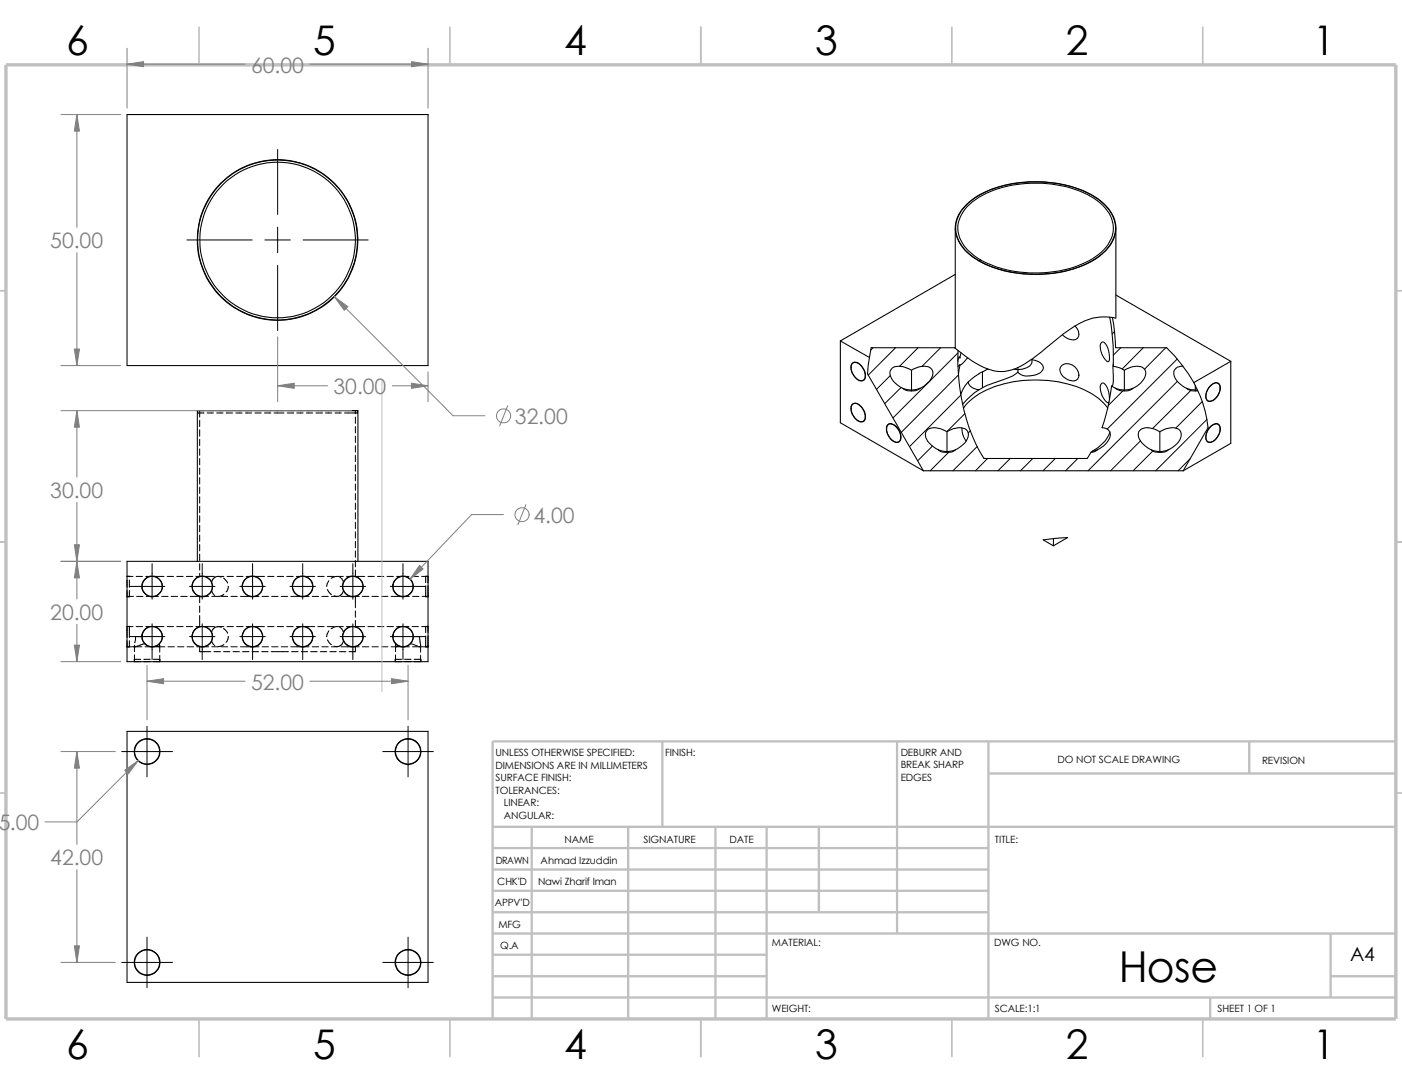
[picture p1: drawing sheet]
<svg xmlns="http://www.w3.org/2000/svg" width="279mm" height="216mm" viewBox="0 0 279 216" stroke-linecap="round" stroke-linejoin="round" font-family="sans-serif">
<g fill="none" stroke="#c0c0c0" stroke-width=".34">
<path d="M39.7 5.4v7.5M89.7 5.4v7.5M139.7 5.4v7.5M189.7 5.4v7.5M239.7 5.4v7.5M-.1 57.9h1.3M278.2 57.9h1.2M-.1 107.9h1.3M278.2 107.9h1.2M-.1 157.9h1.3M278.2 157.9h1.2M39.7 202.9v7.5"/>
<path d="M89.7 202.9v7.5M139.7 202.9v7.5M189.7 202.9v7.5M239.7 202.9v7.5"/>
</g>
<g fill="none" stroke="#c0c0c0" stroke-width=".47">
<path d="M132 147.7v17M178.8 147.7v38.2M197 147.7v55.2M197 154.1h81.2M249 147.7v6.4M278.2 147.7h-180v55.2M98.2 177.4h98.8M98.2 173.2h98.8M98.2 168.9h98.8M98.2 164.7h180M106 164.7v38.2M125.2 164.7v38.2"/>
<path d="M142.6 164.7v38.2M152.8 164.7v38.2M163.2 164.7v17M98.2 181.7h98.8M98.2 198.7h180M98.2 194.4h54.6M98.2 190.2h54.6M98.2 185.9h180M241.2 198.7v4.2M265.2 194.4h13M265.2 185.9v12.8"/>
</g>
<path d="M1.2 12.9h277v190h-277z" fill="none" stroke="#c0c0c0" stroke-width=".68" stroke-linecap="butt"/>
<g fill="none" stroke="#000" stroke-width=".21">
<path d="M25.3 22.8h60v50h-60zM190.4 45.4v24M190.4 54.7l-22.9 13.2M192.7 40.6a19.3 19.3 0 0 1 12.5-4.4 23.3 23.3 0 0 1 13.5 3.3 7.2 7.2 0 0 1 3.6 6.6 8.9 8.9 0 0 1-5.2 6.2 25.5 25.5 0 0 1-21.3 .1 8.9 8.9 0 0 1-5.3-6.2 6.2 6.2 0 0 1 2.2-5.6zM192.7 41.1a18.4 18.4 0 0 1 11.9-4.6 21.6 21.6 0 0 1 14.1 3.5 6.5 6.5 0 0 1 3 7 10 10 0 0 1-6.3 5.7 24.4 24.4 0 0 1-20-.9 8.5 8.5 0 0 1-4.5-5.7 6.2 6.2 0 0 1 1.8-5zM193.1 40.3a20.7 20.7 0 0 1 13.3-4.1 20.5 20.5 0 0 1 13.2 4.1 6.2 6.2 0 0 1 2 7.8 12.7 12.7 0 0 1-7.7 5.5 25.7 25.7 0 0 1-18.8-1.7 7.9 7.9 0 0 1-4.6-6.5 6.9 6.9 0 0 1 2.6-5.1zM222.4 45.4v17.9a11 11 0 0 0-9.2 2.3l-4.6 3.6a18 18 0 0 1-7.8 4.7 10.2 10.2 0 0 1-7.7-2.4l-2.7-2.1M222.4 58.8l22.9 13.2M167.5 67.9l5.8 3.3M167.5 67.9v16.3l16.5 9.6M169.8 72.5a1.2 1.2 0 0 1 1.8 .3 2.36 2.36 0 0 1 .6 2.8 1.28 1.28 0 0 1-1.9-.5 2.57 2.57 0 0 1-.5-2.6zM169.8 72.4a1.36 1.36 0 0 1 2 .7 2.32 2.32 0 0 1 .5 2.5 1.42 1.42 0 0 1-2.1-.7 2.26 2.26 0 0 1-.4-2.5z"/>
<path d="M173.3 71.2l-.4 3.3 11.1 19.3M179.9 77.3l.9 .5 .9 .1M179.9 77.3l1.8 .4M181.7 73.7v4M181.7 77.7v.2M181.7 73.7a3.8 3.8 0 0 0-3.9-.4 1.61 1.61 0 0 0 0 2.3l.9 1 1.2 .7M181.7 73.7a3.7 3.7 0 0 1 3.8-.4 1.61 1.61 0 0 1 0 2.3l-1.3 1.3-.9 .4M183.3 77.3l-.8 .5-.8 .1M183.3 77.3l-1.6 .4M190.4 69.4l-.1-.1h-16.7l-.3 1.9M190.9 69.8a38.1 38.1 0 0 0 5.2 21.5h20.6l.7-1.2M191.1 71.1l.2 .2"/>
<path d="M191.3 71.3l-.2-.2-.2 .8M191.3 72.6l-.3 1.8M191.3 72.6l-.4 .4M191.5 70.3l-.2 1M192.9 71.3l-1.2 1.2-.4 .1M193 76.1a1.85 1.85 0 0 0 1.6 1.5h.5M195.1 77.6l-1.7 1.3-1.5 1.6M195.8 77.2l-.7 .4M195.8 74v3.2M196.9 73.5a12.7 12.7 0 0 0-4.7 3.5l-.7 1.6M202.1 73.5l.8 .1M202.9 73.6v.5"/>
<path d="M202.9 73.2v.4M202.9 74.1l-.3 .2a17.5 17.5 0 0 1-4.8 2.1l-2 .8M205.5 71.6a2.39 2.39 0 0 1 2.4 1.7 2.34 2.34 0 0 1-2.5 1.5h-1.5l-1-.7M205.6 71.6a1.38 1.38 0 0 1-1.1 1.7l-1.6 .3M211.6 72.8a2.18 2.18 0 0 1 2.6 .2 2.18 2.18 0 0 1 .6 2.5 2.38 2.38 0 0 1-3.3-1 1.25 1.25 0 0 1 .1-1.7zM214.2 64.9a1.87 1.87 0 0 1 .6 2.5 2.28 2.28 0 0 1-3-.7M219.6 68.2l.3-.1a4 4 0 0 1 1 3.9l-.1 .1a3.5 3.5 0 0 1-1.4-3.7zM221.1 79.6a3.9 3.9 0 0 0-1.2-3.3h-.3a2.76 2.76 0 0 0 .3 3l.8 .9 .3-.1M221.1 63.2l.7 5.5 .1 4.3 1.3 .3 .9 .4M221.7 63.2l.4 3 .2 3.1h10.2a33.2 33.2 0 0 1 5.4 6.9M221.9 72.5l-.1 1.8a3.9 3.9 0 0 1-.2 2.6M222.3 77.3l-.8-.4-.7 4.3-1.2 4a1.53 1.53 0 0 1 1.6 .9 1.53 1.53 0 0 1-.4 1.8l-.9 1-1.2 .7"/>
<path d="M222.3 77.3l.9 .5 .9 .1M222.3 77.3l1.8 .4M224.1 77.7v.2M224.1 73.7a3.7 3.7 0 0 1 3.8-.4 1.74 1.74 0 0 1-.3 2.6l-1 1-.8 .4M224.1 73.7v4M225.8 77.3l-.9 .5-.8 .1M225.8 77.3l-1.7 .4M235.8 72.9a1.56 1.56 0 0 0-1.8 .8 1.56 1.56 0 0 0 .4 1.9l.9 1 1.2 .7M236.5 77.3l.9 .5 .8 .1M236.5 77.3l1.7 .4M237.9 76.2a23.7 23.7 0 0 1 2.8 9l-4.9 8.6M238.2 77.9h.5"/>
<path d="M238.2 77.7v.2M238.2 76.8v.9M238.2 77.7h.4M241.2 76.9a1.11 1.11 0 0 1 1.9-.1 2.63 2.63 0 0 1-2.1 3.1 1.22 1.22 0 0 1-.5-1.8zM241.2 76.9l.3-.3a.98 .98 0 0 1 1.3-.3 .98 .98 0 0 1 .4 1.3 2.66 2.66 0 0 1-2.3 2.4 1.45 1.45 0 0 1-.4-2.1zM245.3 72l-7.4 4.2M245.3 72v16.3l-9.5 5.5M169.8 80.6a1.13 1.13 0 0 1 1.8 .4 2.36 2.36 0 0 1 .6 2.8 1.28 1.28 0 0 1-1.9-.6 2.57 2.57 0 0 1-.5-2.6zM169.8 80.6a1.36 1.36 0 0 1 2 .6 2.32 2.32 0 0 1 .5 2.6 1.42 1.42 0 0 1-2.1-.7 2.26 2.26 0 0 1-.4-2.5zM176.9 84.6a1.44 1.44 0 0 1 2 .7 2.07 2.07 0 0 1 .2 2.8 1.84 1.84 0 0 1-2-1.3l-.4-1v-.7zM176.9 84.7a1.18 1.18 0 0 1 1.7 .4 2.36 2.36 0 0 1 .6 2.8 1.35 1.35 0 0 1-1.8-.6 2.57 2.57 0 0 1-.5-2.6zM184 93.8h51.8"/>
<path d="M187 89.6a1.89 1.89 0 0 0 1.7 .5M187 89.6l1.7 .3M188.7 86a3.8 3.8 0 0 0-3.8-.4 1.99 1.99 0 0 0 .6 2.9l1.5 1.1M188.7 86a3.7 3.7 0 0 1 3.8-.4 1.99 1.99 0 0 1-.6 2.9l-1.5 1.1M188.7 86v3.9M188.7 89.9v.2M190.4 89.6a1.86 1.86 0 0 1-1.7 .5M190.4 89.6l-1.7 .3M191.7 85.3a4 4 0 0 0 .8 2.5M192 81.3a13.5 13.5 0 0 1 8.1-4.8 24.3 24.3 0 0 1 17.5 1.9l1.3 .9 1.9 2M217.7 89.9l-.3 .2M218.7 89.6a1.64 1.64 0 0 1-1.3 .5"/>
<path d="M218.7 89.6l-1 .3M221.2 86.1l-.3 .6a6.9 6.9 0 0 1-3.2 3.2M229.4 89.6a1.89 1.89 0 0 0 1.7 .5M229.4 89.6l1.7 .3M231.1 86v3.9M231.1 86a3.7 3.7 0 0 0-3.8-.4 1.57 1.57 0 0 0 0 2.3l.9 .9 1.2 .8M231.1 89.9v.2M231.1 86a3.7 3.7 0 0 1 3.8-.4 2.01 2.01 0 0 1-.5 2.9l-1.6 1.1M232.8 89.6a1.86 1.86 0 0 1-1.7 .5M232.8 89.6l-1.7 .3M241.2 85.1a1.11 1.11 0 0 1 1.9-.2 2.63 2.63 0 0 1-2.1 3.2 1.22 1.22 0 0 1-.5-1.8zM241.2 85l.3-.2a.99 .99 0 0 1 1.3-.3 .99 .99 0 0 1 .4 1.3 2.56 2.56 0 0 1-2.3 2.3 1.38 1.38 0 0 1-.4-2.1z"/>
<path d="M25.3 111.8h60v20h-60zM39.3 111.8v-30h32v30M209.9 107.3l2.9-.2-2.9 1.6M209.9 107.3v1.4M209.9 107.3l-2 .2 2 1.2M25.3 145.7h60v50h-60z"/>
<circle cx="55.3" cy="47.8" r="16"/>
<circle cx="55.3" cy="47.8" r="15.5"/>
<circle cx="55.3" cy="47.8" r="15.9"/>
<circle cx="30.3" cy="116.8" r="2"/>
<circle cx="30.3" cy="116.8" r="2.06"/>
<circle cx="40.3" cy="116.8" r="2"/>
<circle cx="40.3" cy="116.8" r="2.06"/>
<circle cx="50.3" cy="116.8" r="2.01"/>
<circle cx="50.3" cy="116.8" r="2.05"/>
<circle cx="60.3" cy="116.8" r="2.01"/>
<circle cx="60.3" cy="116.8" r="2.05"/>
<circle cx="70.3" cy="116.8" r="2"/>
<circle cx="70.3" cy="116.8" r="2.06"/>
<circle cx="80.3" cy="116.8" r="2"/>
<circle cx="80.3" cy="116.8" r="2.06"/>
<circle cx="30.3" cy="126.8" r="2"/>
<circle cx="30.3" cy="126.8" r="2.06"/>
<circle cx="40.3" cy="126.8" r="2"/>
<circle cx="40.3" cy="126.8" r="2.06"/>
<circle cx="50.3" cy="126.8" r="2.01"/>
<circle cx="50.3" cy="126.8" r="2.05"/>
<circle cx="60.3" cy="126.8" r="2.01"/>
<circle cx="60.3" cy="126.8" r="2.05"/>
<circle cx="70.3" cy="126.8" r="2"/>
<circle cx="70.3" cy="126.8" r="2.06"/>
<circle cx="80.3" cy="126.8" r="2"/>
<circle cx="80.3" cy="126.8" r="2.06"/>
<circle cx="29.3" cy="149.7" r="2.58"/>
<circle cx="29.3" cy="149.7" r="2.5"/>
<circle cx="81.3" cy="149.7" r="2.57"/>
<circle cx="81.3" cy="149.7" r="2.49"/>
<circle cx="29.3" cy="191.7" r="2.58"/>
<circle cx="29.3" cy="191.7" r="2.51"/>
<circle cx="81.3" cy="191.7" r="2.57"/>
<circle cx="81.3" cy="191.7" r="2.5"/>
</g>
<g fill="none" stroke="#000" stroke-width=".2">
<path d="M55.3 29.8v12.9M37.3 47.8h12.9M52.8 47.8h5.1M55.3 45.3v5M55.3 52.9v12.9M60.4 47.8h13M174 69.3l-.5 .4M177.4 74.8l-2.7 2.8M178.5 69.3l-5.5 5.4M179.6 77.2l-3.3 3.2M183 69.3l-3.7 3.6M187.5 69.3l-3.8 3.7"/>
<path d="M190.9 70.3l-12.9 12.9M191 74.7l-11.4 11.4M191.5 78.7l-10.2 10.2M222.1 66l-.4 .5M223.4 69.3l-1.5 1.4M223.8 77.9l-2.9 2.8M227.8 69.3l-4.2 4.2M232.3 69.3l-4.2 4.2M234.6 71.5l-14 14M234.7 75.9l-17.9 17.9M237.3 77.8l-7.6 7.5M239.6 80l-5.3 5.3"/>
<path d="M39.8 81.8v1.3M39.8 83.7v1.3M39.8 85.6v1.3M39.8 87.5v1.3M39.8 89.4v1.3M39.8 91.3v1.3M39.8 93.2v1.3M39.8 95.1v1.3M39.8 97v1.3M39.8 98.9v1.3M40.6 81.8h-1.2v.5h1.2M41.3 81.8h1.2"/>
<path d="M41.3 82.3h1.2M43.2 81.8h1.2M43.2 82.3h1.2M45.1 81.8h1.3M45.1 82.3h1.3M47 81.8h1.3M47 82.3h1.3M48.9 81.8h1.3M48.9 82.3h1.3M50.8 81.8h1.3M50.8 82.3h1.3M52.7 81.8h1.3"/>
<path d="M52.7 82.3h1.3M54.6 81.8h2M54.6 82.3h2M57.2 81.8h1.3M57.2 82.3h1.3M59.1 81.8h1.3M59.1 82.3h1.3M61 81.8h1.3M61 82.3h1.3M62.9 81.8h1.3M62.9 82.3h1.3M64.9 81.8h1.2"/>
<path d="M64.9 82.3h1.2M66.8 81.8h1.2M66.8 82.3h1.2M68.7 81.8h1.2M68.7 82.3h1.2M70 81.8h1.2v.5h-1.2M70.8 81.8v.6M70.8 83.1v1.2M70.8 85v1.2M70.8 86.9v1.2M70.8 88.8v1.2M70.8 90.7v1.2"/>
<path d="M70.8 92.6v1.3M70.8 94.5v1.3M70.8 96.4v1.3M70.8 98.3v1.3M185.8 88.9l-2.9 2.9M189.1 90.1l-3.7 3.7M192.3 82.4l-3.6 3.6M193.4 85.8l-.4 .4M194.7 88.9l-4.8 4.9M196.8 91.3l-2.4 2.5M201.3 91.3l-2.4 2.5M205.8 91.3l-2.4 2.5"/>
<path d="M210.3 91.3l-2.4 2.5M214.8 91.3l-2.5 2.5M227.3 87.8l-6 6M229.7 89.8l-3.9 4M237.2 91.4l-2.4 2.4M240.5 83.5l-10.2 10.3M25.3 118.8h1.3M25.3 115.5v1.5M25.3 117.6v1.3h.5v-1.3M25.8 114.8v.1M25.8 115.5v1.5M25.8 116.8h7.1"/>
<path d="M26.5 114.8h-1.2v.1M27.1 114.8h1.3M27.2 118.8h1.3M29 114.8h3.7M29.1 118.8h2.5M30.3 112.3v7M32.2 118.8h1.3M33.3 114.8h1.3M34.1 118.8h1.3M35.2 114.8h1.3M36 118.8h1.3M37.1 114.8h1.3"/>
<path d="M37.8 116.8h5M37.9 118.8h3.7M38.3 116.4v.4M39 114.8h3.7M39.8 100.8v1.3M39.8 102.7v1.3M39.8 104.6v1.3M39.8 106.6v1.2M39.8 108.5v1.2M39.8 110.4v1.2M39.8 112.3v1.2M39.8 114.2v.6"/>
<path d="M39.8 118.8v1.3M39.8 118.7v.1M40.3 112.3v7M42.2 117.6l.6 1M43.6 114.8l.4 .1M44 114.9h.1M44.1 118.8h1.3M44.6 115.1l.7 1M44.6 114.8l-1.7 .1-.4 .4-.3 .7M44.6 118.4a2.69 2.69 0 0 1-2.4 .4M45.3 114.8h1.2M45.5 116.8a1.28 1.28 0 0 1-.5 1.1"/>
<path d="M46 118.8h1.3M47.2 114.8h1.2M47.8 116.8h5.1M47.9 118.8h3.7M48.3 116.4v.4M49.1 114.8h3.6M50.3 112.3v7M52.2 118.8h1.3M52.3 116.6v.3M53.3 114.8h1.3M54.1 118.8h1.3M55.2 114.8h1.3"/>
<path d="M56 118.8h1.3M57.1 114.8h1.3M57.8 116.8h5.1M58 118.8h3.6M58.3 116.4v.4M59.1 114.8h3.6M60.3 112.3v7M62.2 118.8h1.3M62.3 116.6v.3M63.3 114.8h1.3M64.1 118.8h1.3M65.2 114.8h1.3"/>
<path d="M65.2 117.4l.8 1M65.5 115.7l-.4 1.1M66.6 118.7l.4 .1M67.7 114.9l.4 .4 .4 .7M67.8 116.8h5.1M67.9 118.8h3.7M68.3 116.4l-.1 .4M68.4 114.8a3.2 3.2 0 0 0-2.4 .4M68.5 117.6l-.3 .7-.5 .4-.3 .1h-1.4M69 114.8h3.7M70.3 112.3v7M70.8 100.2v1.3"/>
<path d="M70.8 102.1v1.3M70.8 104v1.3M70.8 105.9v1.3M70.8 107.8v1.3M70.8 109.7v1.3M70.8 111.6v1.3M70.8 113.5v1.4M70.8 118.8v2.2M72.2 118.8h1.3M73.3 114.8h1.3M74.1 118.8h1.3M75.2 114.8h1.3"/>
<path d="M76 118.8h1.3M77.1 114.8h1.3M77.8 116.8h7M77.9 118.8h3.7M78.3 116.4v.4M79 114.8h2.5M80.3 112.3v7M82.1 114.8h1.3M82.2 118.8h1.3M84 114.8h1.3v1.2M84.1 118.8h1.2M84.8 116.7v2.2h.5v-2.2"/>
<path d="M84.8 114.8v1.2M25.3 124.8h1.2M25.3 127v-2.2h.5v2.2M25.3 127.6v1.3l3-.1M25.8 126.8h7.1M25.8 127.6v1.3M26.8 130.4v1.4M26.8 128.5v1.3M27 126.8l-.2 1.2M27.1 124.8h1.3M28 131.3h-1.2v.5h1.2M28.3 126.4v.4"/>
<path d="M28.7 131.8h1.2M28.7 131.3h1.2M28.9 128.2l-1.9 .6-.2-.1M28.9 128.8h4M29 124.8h3.7M30.3 124.2v7.2M30.6 131.3h1.2M31.8 128.2l-.1 .6-.6-.1M31.8 130.5v1.3h-1.2M31.8 128.5v1.4M31.9 131.3v.5M33.3 124.8h1.3"/>
<path d="M33.5 128.8h1.3M35.2 124.8h1.3M35.4 128.8h1.3M37.1 124.8h1.3M37.3 128.8h1.3M37.8 126.8h5M38.3 126.4v.4M39 124.8h3.7M39.2 128.8h2.4M39.8 128.8v1h2.2M39.8 120.7v1.3M39.8 122.6v2.2"/>
<path d="M39.8 128.7v.1M40.3 124.2v7.2M42.2 127.6l.6 1M42.2 128.8h1.3M42.6 129.8h1.3M43.3 124.8h1.3M44 124.9h.1M44 124.9a1.29 1.29 0 0 0-1.8 1.1M44.1 128.8h1.3M44.5 125.2l.8 .9M44.5 129.8h1.3M44.6 128.4l-.6 .3-.6 .1"/>
<path d="M45.3 124.8h1.2M45.5 126.7l-.1 .6-.4 .6M46 128.8h1.3M46.4 129.8h1.3M47.2 124.8h1.2M47.8 126.8h5.1M47.9 128.8h3.7M48.3 126.4v.4M48.3 129.8h1.3M49.1 124.8h3.6M50.2 129.8h1.3M50.3 124.2v7.2"/>
<path d="M52.2 129.8h1.2M52.2 128.8h1.3M52.3 126.7v.2M53.3 124.8h1.3M54.1 129.8h3.4M54.1 128.8h1.3M55.2 124.8h1.3M56 128.8h1.3M57.1 124.8h1.3M57.8 126.8h5.1M58 128.8h3.6M58.1 129.8h1.3"/>
<path d="M58.3 126.4v.4M59.1 124.8h3.6M60 129.8h1.3M60.3 124.2v7.2M61.9 129.8h1.3M62.2 128.8h1.3M62.3 126.7v.2M63.3 124.8h1.3M63.8 129.8h1.3M64.1 128.8h1.3M65.2 124.8h1.3M65.2 127.4l.8 1"/>
<path d="M65.5 125.6l-.3 .7-.1 .5M65.7 129.8h1.3M66 128.8h1.3M67.6 129.8h1.3M67.7 124.9l.4 .4 .4 .7M67.8 126.8h5.1M67.9 128.8h3.7M68.3 126.4l-.1 .4M68.4 124.8a2.86 2.86 0 0 0-2.4 .4M68.5 127.6a1.45 1.45 0 0 1-1.9 1.1M69 124.8h3.7M70.3 124.2v7.2"/>
<path d="M70.8 121.7v1.2M70.8 123.6v1.3M70.8 128.8v1h-1.2M72.2 128.8h1.3M73.3 124.8h1.3M74.1 128.8h1.3M75.2 124.8h1.3M76 128.8h1.3M77.1 124.8h1.3M77.8 126.8h7M77.9 128.8h3.7M78.3 126.4v.4"/>
<path d="M78.8 130.4v1.4M78.8 128.6l.2 .2 .5-.1M78.8 128.5h.1M78.9 128.2l-.1 1.6M79 124.8h2.5M80 131.3h-1.3v.5h1.3M80.3 124.2v7.2M80.6 131.8h1.3M80.6 131.3h1.3M81.8 128.2l1.2 .4M82.1 124.8h1.3M82.5 131.3h1.3"/>
<path d="M83 128.6h.1M83.6 126.8l.2 1.6v1.5M83.8 128.7l-.2 .1M83.8 130.5v1.3h-1.3M83.9 131.3v.5M84 124.8h1.3M84.8 126v-1.2h.5v1.2M84.8 126.7v2.2M85.3 126.7v2.2l-3.1-.1M24.3 149.7h10.1M29.3 144.7v10M76.3 149.7h10.1"/>
<path d="M81.3 144.7v10M24.3 191.7h10.1M29.3 186.6v10.1M76.3 191.7h10.1M81.3 186.6v10.1"/>
</g>
<path d="M76.1 75.8v62" fill="none" stroke="#c0c0c0" stroke-width=".2"/>
<g fill="none" stroke="#808080" stroke-width=".2">
<path d="M25.3 12.8h23.6M25.3 9.6v11.9M61.8 12.8h23.5M85.3 9.6v11.9M12.1 22.8h11.9M15.3 22.8v22.5M15.3 50.3v22.5M66.6 59.1l23.7 23.7h6.3M12.1 72.8h11.9M55.3 67.1v12.9M55.3 76.8h10M78.2 76.8h7.1"/>
<path d="M85.3 74.1v5.9M12.1 81.8h58M15.3 81.8v13.2M101.2 80.8l-1.6 4M12.1 111.8h11.9M15.3 100.1v19.2M100.3 102.5h-6.3l-12.3 12.9M104.8 100.5l-1.6 4M12.1 131.8h11.9M15.3 124.3v7.5M29.3 135.7h19.6M29.3 132.5v10.9"/>
<path d="M61.8 135.7h19.5M81.3 132.5v10.9M12.1 149.7h10.9M15.3 149.7v18.4M27.6 151.5l-12.3 12.2h-6.3M15.3 173.2v18.5M12.1 191.7h10.9"/>
<circle cx="100.4" cy="82.8" r="1.41"/>
<circle cx="104.1" cy="102.5" r="1.4"/>
</g>
<g fill="#808080" stroke="#808080" stroke-width=".2">
<path d="M82 12.3l3.3 .5-3.3 .5z"/>
<path d="M25.3 12.8l3.3-.5v1z"/>
<path d="M66.6 59.1l2.7 2-.7 .7z"/>
<path d="M14.8 69.5h1l-.5 3.3z"/>
<path d="M15.3 22.8l.5 3.3h-1z"/>
<path d="M55.3 76.8l3.3-.5v1z"/>
<path d="M82 76.3l3.3 .5-3.3 .5z"/>
<path d="M29.3 135.7l3.3-.5v1z"/>
<path d="M24.8 153.4l2.8-1.9-2 2.6z"/>
<path d="M78 135.2l3.3 .5-3.3 .5z"/>
<path d="M15.3 149.7l.5 3.3h-1z"/>
<path d="M14.8 188.4h1l-.5 3.3z"/>
<path d="M14.8 108.5h1l-.5 3.3z"/>
<path d="M83.6 112.6l.7 .7-2.6 2.1z"/>
<path d="M15.3 81.8l.5 3.3h-1z"/>
<path d="M15.3 111.8l.5 3.3h-1z"/>
<path d="M14.8 128.5h1l-.5 3.3z"/>
</g>
<text font-size="8.5" x="223" y="195.7">Hose</text>
<g font-size="8.1">
<text x="13.2" y="10.9">6</text>
<text x="62.4" y="10.9">5</text>
<text x="112.4" y="10.9">4</text>
<text x="162.4" y="10.9">3</text>
<text x="212.4" y="10.9">2</text>
<text x="261.7" y="10.9">1</text>
<text x="13.2" y="210.9">6</text>
<text x="62.4" y="210.9">5</text>
<text x="112.4" y="210.9">4</text>
<text x="162.4" y="210.9">3</text>
<text x="212.4" y="210.9">2</text>
<text x="261.7" y="210.9">1</text>
</g>
<g font-size="4.2" fill="#808080">
<text x="50" y="14.5">60.00</text>
<text x="10" y="49.5">50.00</text>
<text x="66.5" y="78.5">30.00</text>
<text x="102.6" y="84.5">32.00</text>
<text x="10" y="99.2">30.00</text>
<text x="106.3" y="104.1">4.00</text>
<text x="10" y="123.5">20.00</text>
<text x="50" y="137.4">52.00</text>
<text x="-.4" y="165.4">5.00</text>
<text x="10" y="172.3">42.00</text>
</g>
<text font-size="3.9" x="269.1" y="191.5">A4</text>
<g font-size="2">
<text x="98.8" y="150.6">UNLESS OTHERWISE SPECIFIED:</text>
<text x="98.8" y="153.1">DIMENSIONS ARE IN MILLIMETERS</text>
<text x="98.8" y="155.6">SURFACE FINISH:</text>
<text x="132.5" y="150.6">FINISH:</text>
<text x="179.5" y="155.5">EDGES</text>
<text x="179.5" y="150.5">DEBURR AND</text>
<text x="179.5" y="153">BREAK SHARP</text>
<text x="210.8" y="151.9">DO NOT SCALE DRAWING</text>
<text x="251.5" y="152.1">REVISION</text>
<text x="98.8" y="158.1">TOLERANCES:</text>
<text x="100.4" y="160.6">LINEAR:</text>
<text x="100.4" y="163.1">ANGULAR:</text>
<text x="112.5" y="168">NAME</text>
<text x="128.2" y="167.9">SIGNATURE</text>
<text x="145.4" y="167.9">DATE</text>
<text x="198.3" y="167.9">TITLE:</text>
<text x="98.8" y="172.1">DRAWN</text>
<text x="107.7" y="172.1">Ahmad Izzuddin</text>
<text x="99.1" y="176.3">CHK'D</text>
<text x="107.2" y="176.3">Nawi Zharif Iman</text>
<text x="98.6" y="180.4">APPV'D</text>
<text x="99.3" y="184.8">MFG</text>
<text x="99.7" y="189">Q.A</text>
<text x="153.8" y="188.5">MATERIAL:</text>
<text x="198.1" y="188.5">DWG NO.</text>
<text x="153.8" y="201.5">WEIGHT:</text>
<text x="198.2" y="201.6">SCALE:1:1</text>
<text x="242.7" y="201.6">SHEET 1 OF 1</text>
</g>
</svg>
